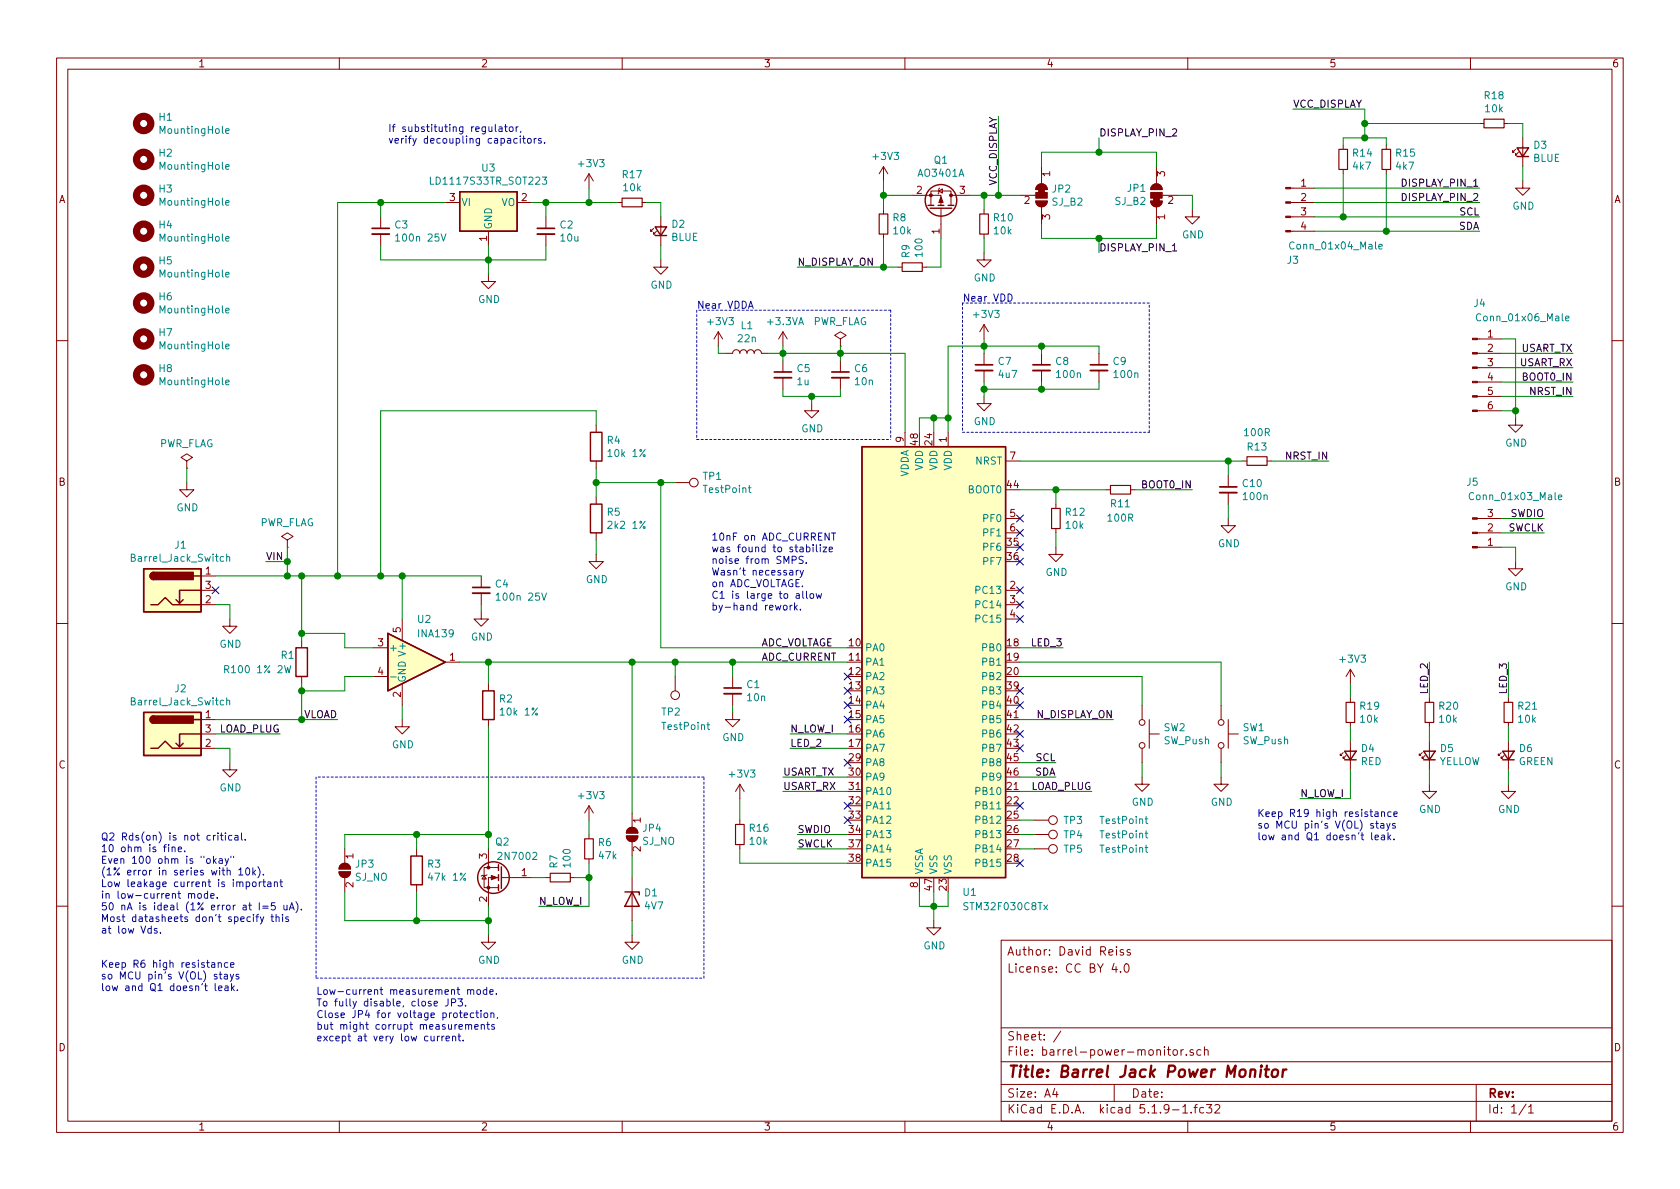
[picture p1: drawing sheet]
<svg xmlns="http://www.w3.org/2000/svg" width="297mm" height="210mm" viewBox="0 0 297 210" stroke-linecap="round" stroke-linejoin="round" font-family="sans-serif">
<g fill="none" stroke="#840000" stroke-width=".18">
<path d="M10 10.3h277v189.9h-277zM12 12.2h273v186.1h-273zM60 10.3v1.9M110 10.3v1.9M160 10.3v1.9M210 10.3v1.9M260 10.3v1.9M67.3 38.3v2.1M78.7 35.8h2.6M91.4 35.8h2.6M96.5 38.3v2.1M104.1 30.7l-.7 1.3"/>
<path d="M104.1 30.7v2.6M104.1 30.7l.8 1.3M109.2 35.8h.8M113.5 35.8h.8M116.8 38.3v5.1M156.2 29.5l-.8 1.2M156.2 29.5v2.5M156.2 37.1v.7M156.2 29.5l.8 1.2M161.3 34.5h5.1v1.8M164.6 36.3v-2.5h3.5v2.5M166 33.8l.6-.4v.8z"/>
<path d="M166.1 33.3l-.1 .1v.8l-.1 .1M166.4 36.8v5.4M168.1 34.5h3.3M174 37.1v.7M180.3 34.5h2.8M183.1 35.6h2.1a1.02 1.02 0 0 1-1.1 1 1.02 1.02 0 0 1-1-1zM183.5 32.7a1.03 1.03 0 0 1 1.1-.1 1.03 1.03 0 0 1 .6 .9h-2.1l.1-.3zM184.1 29.5v3M184.1 36.6v3M203.5 35.6h2a1.02 1.02 0 0 1-1 1 1.02 1.02 0 0 1-1-1zM203.8 32.7a1.03 1.03 0 0 1 1.1-.1 1.03 1.03 0 0 1 .6 .9h-2v-.3zM204.5 29.5v3"/>
<path d="M204.5 36.6v3M205.5 34.5h2.8M210.8 37.1v1.2h1.3l-1.3 1.3-1.3-1.3h1.3M228.2 38.3h4.2M228.2 35.8h4.2M228.2 33.3h4.2M237.5 25.6v.8M237.5 30v.7M245.1 25.6v.8M245.1 30v.7M261.6 21.8h.8M265.9 21.8h.8"/>
<path d="M268 26.4l-.5 .5v-.2v.2h.2M268.5 26.9l-.5 .5v-.2v.2h.2M269.2 32v1.3h1.3l-1.3 1.2-1.2-1.2h1.2M269.2 24.4v5.1M67.3 41.4v2M86.4 48.5v1.3h1.2l-1.2 1.2-1.3-1.2h1.3M86.4 40.9v2.5M96.5 41.4v2M115.6 40.4l-.5 .5v-.3v.3h.2M116.1 40.9l-.5 .5v-.3v.3h.2M116.8 46v1.2h1.3l-1.3 1.3-1.2-1.3h1.2M127 58.7l-.8 1.2"/>
<path d="M127 58.7v2.5M127 58.7l.8 1.2M138.4 58.7l-.7 1.2M138.4 58.7v2.5M138.4 58.7l.8 1.2M148.6 59.9l1-.6-1-.6-1 .6 1 .6v1.3M156.2 41.4v.8M158.7 47.2h.8M163.1 47.2h.7M174 44.7v1.3h1.3l-1.3 1.2-1.3-1.2h1.3M174 57.4l-.8 1.3M174 41.4v.8"/>
<path d="M174 57.4v2.5M174 57.4l.8 1.3M228.2 40.9h4.2M261.2 59.9h4.2M10 60.2h2M105.4 75.2v1.2M128.3 62.5h1.2a.63 .63 0 0 1 .7-.7 .63 .63 0 0 1 .6 .7 .63 .63 0 0 1 .6-.7 .63 .63 0 0 1 .7 .7 .63 .63 0 0 1 .6-.7 .63 .63 0 0 1 .6 .7 .63 .63 0 0 1 .7-.7 .63 .63 0 0 1 .6 .7h1.3M138.4 63.7v2.1M138.4 66.8v2M143.5 71.4v1.2h1.3l-1.3 1.3-1.3-1.3h1.3M148.6 61.2h.1M148.6 63.7v2.1"/>
<path d="M148.6 66.8v2M160 76.4v2.6M167.6 76.4v2.6M174 70.1v1.3h1.3l-1.3 1.2-1.3-1.2h1.3M174 62.5v2M174 65.5v2.1M184.1 62.5v2M184.1 65.5v2.1M194.3 62.5v2M194.3 65.5v2.1M261.2 72.6h4.2M261.2 70.1h4.2"/>
<path d="M261.2 67.6h4.2M261.2 65h4.2M261.2 62.5h4.2M268 73.9v1.3h1.2l-1.2 1.2-1.3-1.2h1.3M285 60.2h2M33 81.5l1-.6-1-.6-1 .6 1 .6v1.3M33 82.8h.1M33 85.3v1.3h1.3l-1.3 1.3-1.3-1.3h1.3M50.8 95.5l1-.6-1-.7-1 .7 1 .6v1.3M50.8 96.8h.1M105.4 98v1.3h1.3l-1.3 1.3-1.3-1.3h1.3M105.4 81.5v1.3"/>
<path d="M105.4 87.9v1.2M105.4 94.2v1.3M119.4 85.3h2.5M177.8 91.7h2.5M177.8 94.2h2.5M177.8 81.5h2.5M186.7 96.8v1.2h1.3l-1.3 1.3-1.3-1.3h1.3M186.7 89.1v.8M186.7 93.5v.7M195.6 86.6h.7M199.9 86.6h.8M217.2 91.7v1.3h1.2l-1.2 1.2-1.3-1.2h1.3"/>
<path d="M217.2 84.1v2M217.2 87.1v2M219.7 81.5h.8M224 81.5h.8M261.2 91.7h4.2M261.2 94.2h4.2M261.2 96.8h4.2M268 99.3v1.3h1.2l-1.2 1.2-1.3-1.2h1.3M10 110.3h2M35.6 104.4h2.5M35.6 106.9h2.5M35.6 101.8h2.5"/>
<path d="M40.6 109.5v1.2h1.3l-1.3 1.3-1.2-1.3h1.2M53.3 113.3v1.2M53.3 119.6v1.3M66 114.5h2.6M66 119.6h2.6M71.1 109.5v3.8M78.7 117.1h2.6M85.1 108.2v1.3h1.3l-1.3 1.2-1.3-1.2h1.3M85.1 101.8v2.1M85.1 104.9v2M119.4 119.6v2.6M129.5 119.6v2.1"/>
<path d="M177.8 104.4h2.5M177.8 106.9h2.5M177.8 109.5h2.5M238.8 118.4l-.8 1.2M238.8 118.4v2.5M238.8 118.4l.7 1.2M285 110.3h2M35.6 129.8h2.5M35.6 127.2h2.5M35.6 132.3h2.5M40.6 134.9v1.2h1.3l-1.3 1.3-1.2-1.3h1.2M71.1 127.2v1.3h1.3l-1.3 1.3-1.3-1.3h1.3"/>
<path d="M71.1 120.9v3.8M86.4 120.9v1.3M86.4 127.2v1.3M129.5 126v1.2h1.3l-1.3 1.3-1.2-1.3h1.2M129.5 122.7v2M130.8 138.7v2.5M130.8 138.7l-.8 1.2M130.8 138.7l.8 1.2M201.9 137.4v1.3h1.3l-1.3 1.2-1.2-1.2h1.2M201.9 124.7v2.5M201.9 132.3v2.6M203.2 129.8h1.8"/>
<path d="M203.2 127.2v5.1M215.9 137.4v1.3h1.3l-1.3 1.2-1.3-1.2h1.3M215.9 124.7v2.5M215.9 132.3v2.6M217.2 129.8h1.7M217.2 127.2v5.1M237.5 133.1l-.5 .5v-.3v.3h.2M238 133.6l-.5 .5v-.2v.2h.2M238.8 123.4v.8M238.8 127.8v.7M238.8 131.1v5M251.5 133.1l-.5 .5v-.3v.3h.2"/>
<path d="M252 133.6l-.5 .5v-.2v.2h.2M252.7 138.7v1.2h1.3l-1.3 1.3-1.2-1.3h1.2M252.7 123.4v.8M252.7 127.8v.7M252.7 131.1v5M265.4 133.1l-.5 .5v-.3v.3h.3M265.9 133.6l-.5 .5v-.2v.2h.3M266.7 138.7v1.2h1.3l-1.3 1.3-1.3-1.3h1.3M266.7 123.4v.8M266.7 127.8v.7M266.7 131.1v5M59.9 154.2h2.1a1.02 1.02 0 0 1-1 1 1.02 1.02 0 0 1-1.1-1z"/>
<path d="M60.2 153a1.02 1.02 0 0 1 1.1-.3 1.02 1.02 0 0 1 .7 1h-2.1zM61 150.1v2.5M61 155.2v2.5M73.7 150.1v1.3M73.7 156.5v1.2M85.6 154.8l.4 .6h-.8zM86.1 154.7l-.1 .1h-.8l-.1 .1M86.4 150.1v3.3M88.1 155.2h-1.7v5.1M88.1 153.4h-2.5v3.6h2.5M88.6 155.2h5.4M96.5 155.2h.8"/>
<path d="M100.8 155.2h.8M104.1 142.5v2.5M104.1 147.6v.7M104.1 151.9v.7M104.1 142.5l-.7 1.3M104.1 142.5l.8 1.3M110.7 147.8h2.1a1.02 1.02 0 0 1-1 1 1.02 1.02 0 0 1-1.1-1zM111 146.7a1.02 1.02 0 0 1 1.1-.4 1.02 1.02 0 0 1 .7 1h-2.1zM111.8 143.8v2.5M111.8 148.8v2.6M111.8 155.2v7.6M130.8 145v.8"/>
<path d="M130.8 149.3v.8M162.6 155.2v2.5M182.9 145h2.5M182.9 147.6h2.5M182.9 150.1h2.5M10 160.2h2M86.4 165.3v1.3h1.2l-1.2 1.3-1.3-1.3h1.3M111.8 165.3v1.3h1.2l-1.2 1.3-1.3-1.3h1.3M165.1 162.8v1.3h1.3l-1.3 1.2-1.3-1.2h1.3M177 166.3h108v32h-108zM197 170.4l-.4 1h1M197.3 170.9v1"/>
<path d="M197.4 167.4v.2M197.4 167.9v1M198.1 171.8v.1M198.6 168a.37 .37 0 0 0-.6 .1l.1 .2 .5 .2 .1 .1-.2 .3-.5-.1M198.9 170.6l.2-.2a.81 .81 0 0 1 .6 .6 .81 .81 0 0 1-.3 .9h-.1a.79 .79 0 0 1-.4-1.3zM199.8 168l-.3-.1-.2 .2v.2l.5 .2v.3h-.5M285 160.2h2M60 198.3v1.9M110 198.3v1.9M160 198.3v1.9M177 194.8h108M177 191.8h108"/>
<path d="M177 187.8h108M177 181.8h108M186.5 192.5l-.4 1h1M186.8 193v1M187.6 182.3l-1.3 2M197 191.8v3M206.4 185.6h.6M206.6 185.1v1.3l.4 .2M207.5 185.7l.2-.1 .4 .1 .1 .6-.1 .2-.4 .1-.2-.1zM208.8 185.6v1M209.1 195.8l.4-.5v1.5M209.1 196.8h.9"/>
<path d="M209.2 185.6l-.4 .3M209.8 186.5v.1M210 198.3v1.9M210.6 196.7v.1M211 185.7a.37 .37 0 0 0-.6 .1l.1 .2 .5 .2v.1l-.2 .3-.4-.1M211.1 195.8h.6M211.7 195.3l-.4 .2v1.3M212.3 185.7l-.4-.1-.3 .3 .1 .6 .2 .1 .4-.1M212.8 195.9l-.4-.1-.3 .3 .1 .6 .2 .1 .4-.1M213 185.7a.37 .37 0 0 1 .6 .1v.8M213 185.1v1.5M213.3 195.3h.9l-.5 .6 .5 .1v.7l-.2 .1-.7-.1"/>
<path d="M214.8 195.5l.2-.2h.4l.3 .5-.9 1h.9M260 198.3v1.9M261 191.8v6.5M269.8 195.2l-1.2 2M270.3 195.8l.4-.5v1.5M270.3 196.8h.8"/>
<circle cx="122.7" cy="85.3" r=".76"/>
<circle cx="119.4" cy="122.9" r=".76"/>
<circle cx="201.9" cy="131.8" r=".51"/>
<circle cx="201.9" cy="127.8" r=".51"/>
<circle cx="215.9" cy="131.8" r=".51"/>
<circle cx="215.9" cy="127.8" r=".51"/>
<circle cx="186.2" cy="147.6" r=".76"/>
<circle cx="186.2" cy="145" r=".76"/>
<circle cx="186.2" cy="150.1" r=".76"/>
</g>
<path d="M221.1 189.3a.5 .5 0 0 1 .9 .1l-.2 1M223 189.1l-.2 1.3M223 188.4v.2l.1-.1-.1-.1v.2M223.6 189.1h.8M224 188.4l-.2 1.8 .1 .1 .3 .1M225 189.3a.54 .54 0 0 1 .6-.2 .54 .54 0 0 1 .4 .4l-.1 .6a.56 .56 0 0 1-.5 .4 .56 .56 0 0 1-.6-.4zM226.9 189.1l-.2 1.3M227.5 189.1a.55 .55 0 0 0-.7 .4" fill="none" stroke="#840000" stroke-width=".41"/>
<path d="M65.8 41.4h3M95 41.4h3M136.9 66.8h3.1M147.1 66.8h3M172.5 65.5h3M182.6 65.5h3.1M192.8 65.5h3M215.6 87.1h3.1M83.6 104.9h3M128 122.7h3.1" fill="none" stroke="#840000" stroke-width=".33"/>
<path d="M65.8 40.4h3M95 40.4h3M136.9 65.8h3.1M147.1 65.8h3M172.5 64.5h3M182.6 64.5h3.1M192.8 64.5h3M215.6 86.1h3.1M83.6 103.9h3M128 121.7h3.1" fill="none" stroke="#840000" stroke-width=".3"/>
<g fill="none" stroke="#840000" stroke-width="1.3">
<circle cx="25.4" cy="28.2" r="1.27"/>
<circle cx="25.4" cy="21.8" r="1.27"/>
<circle cx="25.4" cy="34.5" r="1.27"/>
<circle cx="25.4" cy="47.2" r="1.27"/>
<circle cx="25.4" cy="53.6" r="1.27"/>
<circle cx="25.4" cy="59.9" r="1.27"/>
<circle cx="25.4" cy="40.9" r="1.27"/>
<circle cx="25.4" cy="66.3" r="1.27"/>
</g>
<g fill="none" stroke="#008484" stroke-width=".18">
<path d="M39.9 35.9l.6-.1v-.3h-.4l-.2 .1 .1 .6h.5M39.9 29.5l.6-.1v-.2l-.4-.1-.2 .2 .1 .6h.5M39.9 23.2l.6-.1v-.3h-.4l-.2 .1 .1 .6h.5M76.1 31.3v1.3h.6M95.9 31.3h.7l-.4 .5 .4 .1v.6l-.2 .1-.5-.1M39.9 42.2l.6-.1v-.2l-.4-.1-.2 .2 .1 .6h.5M39.9 48.6l.6-.1v-.3h-.4l-.2 .1 .1 .6h.5M39.9 54.9l.6-.1v-.2l-.4-.1-.2 .2 .1 .6h.5M70 41.7l.3-.3v1.2M70 42.6h.7M78 41.4l.4 1.2 .4-1.2M243.8 43.6l.6-.1-.1-.2-.3-.1-.2 .2 .1 .6h.4"/>
<path d="M276.8 56.3l.6-.1v-.2l-.4-.1-.2 .2 .1 .6h.5M39.9 61.3l.6-.1v-.3h-.4l-.2 .1 .1 .6h.5M39.9 67.6l.6-.1v-.2l-.4-.1-.2 .2 .1 .6h.5M40.1 98.5l.2-.1 .3 .1v.8M40.1 98v1.3M132.3 86.3h.5M132.5 85.8v1.1l.3 .2M275.5 87.9l.6-.1v-.2l-.4-.1-.2 .2 .1 .6h.5M39.7 118.4l.6-.1 .2-.2-.1-.3-.2-.1h-.5v1.3M50.3 117.7l.3 1.3 .3-.9 .2 .9 .3-1.3M69.1 119.7h1M87.7 105.2l.4-.3v1.2"/>
<path d="M87.7 106.1h.7M95.8 104.9l.4 1.2 .4-1.2M40.1 123.9l.2-.1 .3 .1v.8M40.1 123.4v1.3M125 128.2h.5M125.2 127.7v1.1l.3 .2M156.8 143h.7M202.5 144.8h.4M202.5 147.3h.4M202.5 149.9h.4M202.6 144.4v1.1l.3 .1M202.6 146.9v1.1l.3 .2"/>
<path d="M202.6 149.4v1.1l.3 .2"/>
</g>
<g fill="#840000" stroke="#840000" stroke-width=".18">
<path d="M260.3 72.5h.9v.3h-.9z"/>
<path d="M260.3 70h.9v.2h-.9z"/>
<path d="M260.3 67.4h.9v.3h-.9z"/>
<path d="M260.3 64.9h.9v.2h-.9z"/>
<path d="M260.3 62.4h.9v.2h-.9z"/>
<path d="M260.3 59.8h.9v.3h-.9z"/>
<path d="M260.3 91.6h.9v.2h-.9z"/>
<path d="M260.3 94.1h.9v.3h-.9z"/>
<path d="M260.3 96.6h.9v.3h-.9z"/>
<path d="M183.5 32.7a1.03 1.03 0 0 1 1.1-.1 1.03 1.03 0 0 1 .6 .9h-2.1l.1-.3z"/>
<path d="M183.1 35.6h2.1a1.02 1.02 0 0 1-1.1 1 1.02 1.02 0 0 1-1-1z"/>
<path d="M183.6 33.5h1.1v.5h-1.1z"/>
<path d="M183.1 34h2.1v1h-2.1z"/>
<path d="M203.5 35.6h2a1.02 1.02 0 0 1-1 1 1.02 1.02 0 0 1-1-1z"/>
<path d="M203.8 32.7a1.03 1.03 0 0 1 1.1-.1 1.03 1.03 0 0 1 .6 .9h-2v-.3z"/>
<path d="M204 35h1v.6h-1z"/>
<path d="M203.5 34h2v1h-2z"/>
<path d="M227.3 40.8h.9v.2h-.9z"/>
<path d="M227.3 38.2h.9v.3h-.9z"/>
<path d="M227.3 35.7h.9v.2h-.9z"/>
<path d="M227.3 33.1h.9v.3h-.9z"/>
<path d="M111 146.7a1.02 1.02 0 0 1 1.1-.4 1.02 1.02 0 0 1 .7 1h-2.1z"/>
<path d="M110.7 147.8h2.1a1.02 1.02 0 0 1-1 1 1.02 1.02 0 0 1-1.1-1z"/>
<path d="M60.2 153a1.02 1.02 0 0 1 1.1-.3 1.02 1.02 0 0 1 .7 1h-2.1z"/>
<path d="M59.9 154.2h2.1a1.02 1.02 0 0 1-1 1 1.02 1.02 0 0 1-1.1-1z"/>
<path d="M86.9 154.8l1 .4-1 .4z"/>
<path d="M166.4 34.8l.4 1h-.8z"/>
<circle cx="86.4" cy="157" r=".25"/>
<circle cx="86.4" cy="153.4" r=".25"/>
<circle cx="164.6" cy="34.5" r=".25"/>
<circle cx="168.1" cy="34.5" r=".25"/>
</g>
<g fill="none" stroke="#840000" stroke-width=".2">
<path d="M110 35h3.5v1.6h-3.5zM155.4 37.8h1.6v3.6h-1.6zM173.2 37.8h1.6v3.6h-1.6zM236.7 26.4h1.6v3.6h-1.6zM244.3 26.4h1.6v3.6h-1.6zM262.4 21.1h3.5v1.5h-3.5zM159.5 46.5h3.6v1.5h-3.6zM185.9 89.9h1.6v3.6h-1.6zM196.3 85.8h3.6v1.6h-3.6zM220.5 80.8h3.5v1.5h-3.5zM238 124.2h1.5v3.6h-1.5zM252 124.2h1.5v3.6h-1.5z"/>
<path d="M265.9 124.2h1.6v3.6h-1.6zM97.3 154.4h3.5v1.6h-3.5zM103.4 148.3h1.5v3.6h-1.5zM130 145.8h1.6v3.5h-1.6z"/>
</g>
<g fill="#ffffc2" stroke="#ffffc2" stroke-width=".18">
<path d="M152.4 79h25.4v76.2h-25.4z"/>
<path d="M81.3 33.9h10.1v7h-10.1z"/>
<path d="M25.4 126h10.2v7.6h-10.2z"/>
<path d="M68.6 112l10.1 5.1-10.1 5.1z"/>
<path d="M25.4 100.6h10.2v7.6h-10.2z"/>
</g>
<g fill="none" stroke="#840000" stroke-width=".25">
<path d="M81.3 33.9h10.1v7h-10.1zM164.1 36.3h1M164.5 36.8h3.8M165.9 36.3h1M167.6 36.3h1.1M268.2 26.2h2.1l-1.1 1.5zM268.2 27.7h2.1M115.8 40.1h2.1l-1.1 1.6zM115.8 41.7h2.1M104.4 76.4h2v5.1h-2zM152.4 79h25.4v76.2h-25.4zM104.4 89.1h2v5.1h-2z"/>
<path d="M25.4 100.6h10.2v7.6h-10.2zM26.7 106.9h1.2l1.3-1.2 1.3 1.2h5.1M27.2 101.2a.63 .63 0 0 0-.7 .6 .63 .63 0 0 0 .7 .7M32.4 106l-.7 .7M34.3 101.8h1.3M35.6 104.4h-3.9v2.3l-.6-.7M52.3 114.5h2.1v5.1h-2.1zM68.6 112l10.1 5.1-10.1 5.1zM25.4 126h10.2v7.6h-10.2zM26.7 132.3h1.2l1.3-1.2 1.3 1.2h5.1M27.2 126.6a.63 .63 0 0 0-.7 .6 .63 .63 0 0 0 .7 .7M32.4 131.4l-.7 .7"/>
<path d="M34.3 127.2h1.3M35.6 129.8h-3.9v2.3l-.6-.7M85.3 122.2h2.1v5h-2.1zM237.7 132.8h2.1l-1 1.6zM237.7 134.4h2.1M251.7 132.8h2l-1 1.6zM251.7 134.4h2M265.7 132.8h2l-1 1.6zM265.7 134.4h2M72.6 151.4h2.1v5.1h-2.1zM88.1 152.9v1M88.1 154.7v1"/>
<path d="M88.1 156.5v1M88.6 153.3v3.8M110.5 157.7h2.5v.5M111.8 157.7l1.2 2.6h-2.5z"/>
<circle cx="166.4" cy="35.4" r="2.79"/>
<circle cx="87.2" cy="155.2" r="2.79"/>
</g>
<g fill="#840000" stroke="#840000" stroke-width=".25">
<path d="M26.7 126.8l.5-.2v1.3a.64 .64 0 0 1-.6-.4 .64 .64 0 0 1 .1-.7z"/>
<path d="M27.2 126.6h7v1.3h-7z"/>
<path d="M26.7 101.4l.5-.2v1.3a.64 .64 0 0 1-.6-.4 .64 .64 0 0 1 .1-.7z"/>
<path d="M27.2 101.2h7v1.3h-7z"/>
</g>
<path d="M123.2 54.9v22.8M157.5 54.9v22.8M157.5 54.9h-34.3M170.2 53.6v22.8M203.2 53.6h-33M123.2 77.7h34.3M170.2 76.4h33M203.2 76.4v-22.8M55.9 137.4v35.6M124.5 137.4h-68.6M55.9 173h68.6M124.5 173v-35.6" fill="none" stroke="#0000c2" stroke-width=".18" stroke-dasharray=".4 .4"/>
<g fill="none" stroke="#008400" stroke-width=".18">
<path d="M228.6 19.3h12.7v5.1M67.3 35.8v2.5M78.7 35.8h-19v66M94 35.8h15.2M96.5 35.8v2.5M104.1 33.3v2.5M114.3 35.8h2.5v2.5M156.2 32v5.1M156.2 34.5h5.1M171.4 34.5h8.9M174 34.5v2.6M176.5 20.6v13.9"/>
<path d="M184.1 29.5v-2.6h20.4v2.6M184.1 39.6v2.6h20.4v-2.6M194.3 24.4v2.5M208.3 34.5h2.5v2.6M232.4 35.8h29.2M232.4 38.3h29.2M232.4 33.3h29.2M237.5 25.6v-1.2h7.6v1.2M237.5 30.7v7.6M241.3 21.8h20.3M245.1 30.7v10.2M266.7 21.8h2.5v2.6"/>
<path d="M269.2 29.5v2.5M67.3 43.4v2.6h29.2v-2.6M86.4 43.4v5.1M116.8 43.4v2.6M141 47.2h17.7M156.2 42.2v5M166.4 42.2v5h-2.6M174 42.2v2.5M174 59.9v2.6M194.3 42.2v2.5M232.4 40.9h29.2M265.4 59.9h2.6v14"/>
<path d="M105.4 75.2v-2.6h-38.1v29.2M127 61.2v1.3h1.3M135.9 62.5h24.1v13.9M138.4 68.8v1.3h10.2v-1.3M138.4 61.2v2.5M143.5 70.1v1.3M148.6 61.2v2.5M165.1 73.9v2.5M167.6 73.9h-5v2.5M174 67.6v2.5M184.1 61.2v1.3M184.1 67.6v1.2"/>
<path d="M194.3 62.5v-1.3h-26.7v15.2M194.3 67.6v1.2h-20.3M265.4 62.5h12.7M265.4 70.1h12.7M265.4 72.6h2.6M265.4 65h12.7M265.4 67.6h12.7M33 82.8v2.5M47 99.3h3.8M50.8 96.8v5M105.4 85.3h14M105.4 82.8v5.1"/>
<path d="M105.4 95.5v2.5M116.8 85.3v29.2h33.1M180.3 81.5h39.4M180.3 86.6h15.3M186.7 86.6v2.5M186.7 94.2v2.6M200.7 86.6h10.1M217.2 81.5v2.6M217.2 89.1v2.6M224.8 81.5h10.1M265.4 96.8h2.6v2.5M265.4 91.7h7.6"/>
<path d="M265.4 94.2h7.6M38.1 106.9h2.5v2.6M38.1 101.8h47M53.3 101.8v11.5M53.3 112h7.7v2.5h5M66 119.6h-5v2.6h-7.7M71.1 101.8v7.7M81.3 117.1h68.6M85.1 106.9v1.3M86.4 117.1v3.8M111.8 117.1v26.7M119.4 117.1v2.5"/>
<path d="M129.5 117.1v2.5M180.3 117.1h35.6v7.6M180.3 119.6h21.6v5.1M180.3 114.5h7.7M252.7 117.1v6.3M266.7 117.1v6.3M38.1 127.2h21.6M38.1 132.3h2.5v2.6M38.1 129.8h11.4M53.3 120.9v6.3M71.1 124.7v2.5M86.4 128.5v21.6"/>
<path d="M129.5 124.7v1.3M138.4 139.9h11.5M138.4 137.4h11.5M139.7 129.8h10.2M139.7 132.3h10.2M180.3 127.2h16.5M180.3 134.9h6.4M180.3 139.9h12.7M180.3 137.4h6.4M201.9 134.9v2.5M215.9 134.9v2.5M238.8 120.9v2.5"/>
<path d="M238.8 128.5v2.6M238.8 136.1v5.1h-8.9M252.7 128.5v2.6M252.7 136.1v2.6M266.7 128.5v2.6M266.7 136.1v2.6M61 157.7v5.1h25.4M73.7 147.6v2.5M73.7 157.7v5.1M86.4 147.6h-25.4v2.5M94 155.2h2.5M101.6 155.2h2.5"/>
<path d="M104.1 145v2.6M104.1 152.6v7.7h-8.9M111.8 151.4v3.8M130.8 141.2v3.8M130.8 150.1v2.5h19.1M141 147.6h8.9M141 150.1h8.9M162.6 157.7v2.6h5v-2.6M165.1 157.7v5.1M180.3 147.6h2.6M180.3 150.1h2.6M180.3 145h2.6"/>
<path d="M86.4 160.3v5M111.8 162.8v2.5"/>
</g>
<path d="M207.3 44.4h.8" fill="none" stroke="#000" stroke-width=".18"/>
<g fill="none" stroke="#0000c2" stroke-width=".18">
<path d="M87.6 22v1.1l.2 .2M88.2 22.5h.5l.1 .8M88.8 22.7l-.4 .1-.2 .2v.2h.6M89.2 22.4h.5M89.4 22v1.1l.3 .2M90.2 22.5l.3-.1 .2 .3-.1 .5-.3 .1-.3-.3zM91.3 22.4v.9M91.4 24.5h-.3l-.3 .2 .2 .6h.4M91.6 22.4l-.3 .3M92 24v.2M92 24.5v.8M92.1 23.2l-.1 .2"/>
<path d="M92.4 24.5h.5M92.6 24v1.1l.3 .2M93.4 24.5h.3l.2 .2-.1 .6h-.3l-.2-.1zM94.5 24.5v.8M94.8 24.5l-.3 .2M95.7 24.5h-.3l-.2 .2v.1l.5 .2v.3h-.5M96.3 25.2v.1M132.3 54.5l.4-1.2 .5 1.2M132.4 54.2h.6M178.2 52a.64 .64 0 0 1 .7 .6 .64 .64 0 0 1-.7 .7zM140.1 99l.6-.1v-.4l-.6-.1v1.2M142 98.4h-.5l-.2 .1v.4l.6 .2 .1 .3-.2 .2h-.5"/>
<path d="M142.5 99.5v.1M142.6 96.8l.4-.1 .2 .3-.1 .5h-.5M143.8 96.7v.9M144.3 96.3v1.1l.3 .2M145 96.7v.9M145.5 96.7h.7l-.7 .9h.7M146.6 97.1l.6-.1-.1-.2-.3-.1-.2 .2 .1 .6h.4M147 94.3h.8M147.4 94.3v1.2M138.6 107.1l.3-.1 .3 .3-.2 .5-.3 .1-.1-.2zM139.7 107v.9M140.1 107l-.4 .3"/>
<path d="M140.5 106.6v1.3M140.6 107.4l.4 .5M140.8 105h.5v.8M140.8 100.9v.8M141 107l-.5 .5M141.1 100.9l-.3 .2M141.3 105.3h-.4l-.2 .2 .1 .3h.5M141.5 100.9l.3 .8M141.5 107.7v.2M141.9 104.5v1.1l.2 .2M142.1 100.9l-.5 1.1-.1 .1M142.6 104.5v1.1l.2 .2"/>
<path d="M143.3 105h.3l.2 .1v.7h-.3l-.3-.2zM144.3 105l.3 .8 .2-.6 .2 .6 .3-.8M29.8 149.8v.8M30.4 149.9l.2-.1h.3l.1 .8M30.4 149.8v.8M31.5 150.2l.6-.1v-.3h-.4l-.2 .2 .1 .6h.5M32.7 150.5v.1M33.9 158.2l.2-.2 .3 .1v.7M35.1 158.1l.3-.1 .2 .1-.1 .7h-.3l-.2-.2zM36.7 151.9l.3-.1 .1 .2v.6l-.3 .1-.3-.3zM36.7 158.1l-.4-.1-.2 .2 .1 .6h.5M36.7 157.6v1.2"/>
<path d="M37.3 158.4l.6-.1-.1-.2-.4-.1-.1 .2v.6h.5M37.7 151.4v1.3M37.9 152.2l.3 .5M38.2 151.8l-.5 .5M38.4 158.7v.1M38.5 147.3v.1M38.5 147.7v.9M38.8 151.9h.4l.1 .8M38.9 147.7h.5M39.1 147.3v1.1l.3 .2M39.3 152.1l-.4 .1-.2 .2 .1 .2h.5M39.8 151.8l.3 .9"/>
<path d="M39.9 147.3v.1M39.9 147.7v.9M40.4 151.8l-.4 1.2-.2 .1M40.8 151.4v.3M41 147.8l-.4-.1-.2 .2 .1 .6h.5M41.3 151.4v.3M41.6 147.8h.4l.1 .8M42.1 148l-.4 .1-.2 .2 .1 .2h.5M42.2 153.8l.4-.3v1.2M42.2 154.7h.8M42.7 147.3v1.1l.2 .2M43.4 148.4v.2"/>
<path d="M43.5 153.6l.2-.1a.69 .69 0 0 1 .5 .6 .69 .69 0 0 1-.5 .6l-.2-.1-.1-.4zM43.5 156h.4l.2 .2-.1 .5h-.5M44.7 153.5v1.2M44.8 156h.3l.1 .1v.6l-.3 .1-.3-.2zM44.8 154.2l.4 .5M45.2 153.9l-.5 .5M45.6 153.3a1.4 1.4 0 0 1 0 1.9M45.8 156v.8M45.8 159.6v1.3M46.2 156l-.4 .2M46.5 156h.4M46.6 154.6v.1"/>
<path d="M46.6 155.5v1.1l.3 .2M47.3 156h.5l.1 .8M47.9 156.3h-.4l-.2 .2v.2h.6M48.5 156.1l.2-.1h.3v.8M48.5 156v.8M48.6 159.6h-.6v.6l.4-.1 .3 .3v.3l-.3 .2-.4-.1M49.5 156h.5M49.7 155.5v1.1l.3 .2M52.3 159.5a1.47 1.47 0 0 1 0 1.9M242.5 147.2v1.1l.2 .2M243.1 143.6h.5l.1 .8M243.1 148.1l.6-.1v-.3h-.4l-.2 .1 .1 .7h.5"/>
<path d="M243.2 145.6h.5M243.4 145.2v1.1l.3 .2M243.7 143.9h-.5l-.1 .2 .1 .3 .5-.1M244.1 145.7h.5l.1 .8M244.3 143.7l.1-.1h.4v.8M244.3 147.7h.5v.8M244.3 143.6v.8M244.7 145.9l-.4 .1-.2 .1v.3h.6M244.8 148h-.4l-.2 .2 .1 .3h.5M245.2 145.6l.3 .9M245.4 147.2v1.3M245.5 148l.4 .5"/>
<path d="M245.8 145.6l-.4 1.2-.2 .1M245.9 147.7l-.5 .5M245.9 143.6h-.3l-.2 .2 .1 .5h.4M246.5 144l.5-.1v-.3h-.4l-.1 .1v.6h.5M246.5 148.4v.1M246.7 145.7l-.3-.1-.2 .2 .1 .2 .4 .1v.3h-.5M27.8 164.2h-.3l-.2 .2v.1l.5 .2v.3h-.5M28.4 164.9v.1M37.4 170.3h.5l.1 .8M38 170.5l-.4 .1-.2 .2v.2h.6M38 173.9v1.1l.2 .2M38.6 170.4l.2-.2 .3 .1v.8"/>
<path d="M38.6 170.2v.9M38.7 174.7l.5-.1v-.2l-.4-.1-.1 .2v.6h.5M38.8 172.3h.4M38.9 171.9v1l.3 .2M39.7 172.3h.5v.8M39.8 174.4h.5v.8M40.2 172.6h-.4l-.2 .2 .1 .3h.5M40.3 170.3l-.4-.1-.2 .3 .1 .5h.5M40.3 174.6l-.4 .1-.2 .2 .1 .2h.5M40.7 172.3l.3 .8M40.8 170.6l.6-.1-.1-.2-.4-.1-.1 .2v.6h.5M40.9 173.9v1.3"/>
<path d="M41.1 174.7l.3 .5M41.3 172.3l-.4 1.1-.2 .2M41.4 174.3l-.5 .5M42 175.1v.1M42.2 172.3h-.3l-.2 .2 .1 .1 .4 .2v.3h-.5M45.2 162.1h.5M45.7 161.7l-.3 .2v1.1M46 162.1l.3 .9M46.5 160.2h.9M46.5 160.6h.9M46.6 162.1l-.4 1.2-.2 .1M47.9 162.1h.5"/>
<path d="M48.1 161.7v1.1l.3 .2M48.8 162.2l.2-.1 .3 .1 .1 .8M48.8 161.7v1.3M50 161.7v.1M50 162.1v.9M50.2 160.1l.1 .8h.3l.1-.1M50.7 160.1v.8M51 162.2l-.3-.1-.2 .2 .1 .2 .4 .1v.3h-.5M51.2 160.9l.4-1.3 .4 1.3M51.3 160.5h.6M53.3 160.8v.1M76.8 177.5l.5-.1v-.3h-.4l-.1 .1v.6h.5"/>
<path d="M79.2 176.6v.9a.39 .39 0 0 1-.5 .4M79.8 177.3l.6-.1 .2-.1-.1-.3-.2-.2h-.5v1.3M81 176.6h.8l-.4 .5 .3 .1v.6l-.2 .1-.5-.1M82.1 179.5l.6-.1-.1-.2-.4-.1-.1 .2v.6h.5M82.3 177.8v.1M82.7 175.1l.2-.1 .3 .1v.7M82.7 175v.8M83.2 175.2l.2-.2 .3 .1 .1 .7M83.8 179.2l-.4-.1-.2 .2 .1 .6h.5M84.1 179.1h.5M84.3 178.7v1.1l.3 .2M84.4 175.1l.3-.1 .2 .1v.7h-.3l-.3-.2z"/>
<path d="M85 178.7v.1M85 179.1v.9M85.7 179.2l.3-.1 .2 .1-.1 .7-.3 .1-.2-.3zM86.1 175.1l-.4-.1-.3 .2 .2 .6h.5M86.1 174.6v1.2M86.6 175.4l.6-.1-.1-.2-.3-.1-.2 .2 .1 .6h.4M86.8 179.2l.2-.1 .3 .1v.8M86.8 179.1v.9M87.8 175.7v.1M88 179.9l-.1 .2M77.3 183.2v.9M77.7 183.2l-.4 .3"/>
<path d="M78.1 183.2v.9M78.5 183.2l-.4 .3M78.9 183.6l.6-.1-.1-.2-.4-.1-.1 .2v.6h.5M80 183.4l.2-.2 .3 .1 .1 .8M80 183.2v.9M81 183.2h.5M81.2 182.8v1.1l.3 .2M81.9 183.9v.2M82.3 181.3l.2-.1h.3l.1 .8M82.3 181.2v.8M82.9 181.4l.1-.2h.3l.1 .8M83.9 181.6l.7-.1-.1-.3h-.4l-.2 .2 .1 .6h.5"/>
<path d="M85.1 181.3l.2-.1h.3v.8M85.1 181.2v.8M86.1 181.2h.4M86.2 180.7v1.1l.3 .2M87.4 181.2h-.3l-.2 .2 .1 .1 .4 .2v.3h-.5"/>
</g>
<g fill="#008400" stroke="#008400" stroke-width=".25">
<circle cx="50.8" cy="99.3" r=".51"/>
<circle cx="129.5" cy="117.1" r=".51"/>
<circle cx="156.2" cy="34.5" r=".51"/>
<circle cx="194.3" cy="42.2" r=".51"/>
<circle cx="111.8" cy="117.1" r=".51"/>
<circle cx="143.5" cy="70.1" r=".51"/>
<circle cx="148.6" cy="62.5" r=".51"/>
<circle cx="167.6" cy="73.9" r=".51"/>
<circle cx="174" cy="61.2" r=".51"/>
<circle cx="176.5" cy="34.5" r=".51"/>
<circle cx="184.2" cy="68.8" r=".51"/>
<circle cx="194.3" cy="26.9" r=".51"/>
<circle cx="104.1" cy="155.2" r=".51"/>
<circle cx="174" cy="68.8" r=".51"/>
<circle cx="241.3" cy="24.4" r=".51"/>
<circle cx="86.4" cy="117.1" r=".51"/>
<circle cx="138.4" cy="62.5" r=".51"/>
<circle cx="217.2" cy="81.5" r=".51"/>
<circle cx="59.7" cy="101.8" r=".51"/>
<circle cx="268" cy="72.6" r=".51"/>
<circle cx="186.7" cy="86.6" r=".51"/>
<circle cx="50.8" cy="101.8" r=".51"/>
<circle cx="174" cy="34.5" r=".51"/>
<circle cx="71.1" cy="101.8" r=".51"/>
<circle cx="53.3" cy="112" r=".51"/>
<circle cx="245.1" cy="40.9" r=".51"/>
<circle cx="119.4" cy="117.1" r=".51"/>
<circle cx="156.2" cy="47.2" r=".51"/>
<circle cx="53.3" cy="101.8" r=".51"/>
<circle cx="53.3" cy="127.2" r=".51"/>
<circle cx="237.5" cy="38.3" r=".51"/>
<circle cx="86.4" cy="162.8" r=".51"/>
<circle cx="67.3" cy="101.8" r=".51"/>
<circle cx="73.7" cy="162.8" r=".51"/>
<circle cx="165.1" cy="160.3" r=".51"/>
<circle cx="105.4" cy="85.3" r=".51"/>
<circle cx="116.8" cy="85.3" r=".51"/>
<circle cx="241.3" cy="21.8" r=".51"/>
<circle cx="53.3" cy="122.2" r=".51"/>
<circle cx="86.4" cy="147.6" r=".51"/>
<circle cx="165.1" cy="73.9" r=".51"/>
<circle cx="104.1" cy="35.8" r=".51"/>
<circle cx="86.4" cy="46" r=".51"/>
<circle cx="184.2" cy="61.2" r=".51"/>
<circle cx="96.5" cy="35.8" r=".51"/>
<circle cx="67.3" cy="35.8" r=".51"/>
<circle cx="73.7" cy="147.6" r=".51"/>
</g>
<g fill="none" stroke="#000084" stroke-width=".18">
<path d="M179.7 98.7l1.2 1.2M179.7 96.2l1.2 1.2M179.7 93.6l1.2 1.2M179.7 91.1l1.2 1.2M180.9 98.7l-1.2 1.2M180.9 96.2l-1.2 1.2M180.9 93.6l-1.2 1.2M180.9 91.1l-1.2 1.2M37.5 103.8l1.2 1.2M38.7 103.8l-1.2 1.2M149.3 119l1.2 1.2M150.5 119l-1.2 1.2"/>
<path d="M179.7 108.9l1.2 1.2M179.7 106.3l1.2 1.2M179.7 103.8l1.2 1.2M180.9 108.9l-1.2 1.2M180.9 106.3l-1.2 1.2M180.9 103.8l-1.2 1.2M149.3 134.3l1.2 1.2M149.3 124.1l1.2 1.2M149.3 126.6l1.2 1.3M149.3 121.6l1.2 1.2M150.5 134.3l-1.2 1.2M150.5 126.6l-1.2 1.3"/>
<path d="M150.5 121.6l-1.2 1.2M150.5 124.1l-1.2 1.2M179.7 121.6l1.2 1.2M179.7 124.1l1.2 1.2M179.7 129.2l1.2 1.2M179.7 131.7l1.2 1.2M180.9 121.6l-1.2 1.2M180.9 124.1l-1.2 1.2M180.9 129.2l-1.2 1.2M180.9 131.7l-1.2 1.2M149.3 141.9l1.2 1.2M149.3 144.4l1.2 1.2"/>
<path d="M150.5 141.9l-1.2 1.2M150.5 144.4l-1.2 1.2M179.7 141.9l1.2 1.2M179.7 152l1.2 1.3M180.9 141.9l-1.2 1.2M180.9 152l-1.2 1.3"/>
</g>
<text font-size="2.8" fill="#840000" x="178" y="190.5">Title: Barrel Jack Power Monitor</text>
<g font-size="2.1" fill="#840000">
<text x="178" y="172">License: CC BY 4.0</text>
<text x="178" y="169">Author: David Reiss</text>
<text x="178" y="184">Sheet: /</text>
<text x="178" y="186.7">File: barrel-power-monitor.sch</text>
<text x="178" y="196.9">KiCad E.D.A. kicad 5.1.9-1.fc32</text>
<text x="178" y="194.1">Size: A4</text>
<text x="200" y="194.1">Date:</text>
<text x="263" y="194.1">Rev:</text>
<text x="263" y="196.9">Id: 1/1</text>
</g>
<g font-size="1.8" fill="#840000">
<text x="35" y="11.9">1</text>
<text x="85" y="11.9">2</text>
<text x="135" y="11.9">3</text>
<text x="185" y="11.9">4</text>
<text x="235" y="11.9">5</text>
<text x="285" y="11.9">6</text>
<text x="10.4" y="35.9">A</text>
<text x="79.5" y="35.6">3</text>
<text x="92.2" y="35.6">2</text>
<text x="162.1" y="34.3">2</text>
<text x="169.7" y="34.3">3</text>
<text x="185.7" y="31.2" transform="rotate(-90 185.7 31.2)">1</text>
<text x="206" y="31.2" transform="rotate(-90 206 31.2)">3</text>
<text x="230" y="33">1</text>
<text x="230" y="35.6">2</text>
<text x="285.4" y="35.9">A</text>
<text x="166.1" y="41.4" transform="rotate(-90 166.1 41.4)">1</text>
<text x="181.1" y="36.1">2</text>
<text x="185.7" y="38.8" transform="rotate(-90 185.7 38.8)">3</text>
<text x="206" y="38.8" transform="rotate(-90 206 38.8)">1</text>
<text x="206.5" y="36.1">2</text>
<text x="230" y="38.1">3</text>
<text x="230" y="40.6">4</text>
<text x="86.1" y="42.6" transform="rotate(-90 86.1 42.6)">1</text>
<text x="263" y="59.7">1</text>
<text x="263" y="62.2">2</text>
<text x="263" y="64.8">3</text>
<text x="263" y="67.3">4</text>
<text x="263" y="69.8">5</text>
<text x="263" y="72.4">6</text>
<text x="159.8" y="78.2" transform="rotate(-90 159.8 78.2)">9</text>
<text x="162.3" y="78.7" transform="rotate(-90 162.3 78.7)">48</text>
<text x="164.8" y="78.7" transform="rotate(-90 164.8 78.7)">24</text>
<text x="167.4" y="78.2" transform="rotate(-90 167.4 78.2)">1</text>
<text x="178.6" y="81.3">7</text>
<text x="10.4" y="85.9">B</text>
<text x="178.1" y="86.4">44</text>
<text x="285.4" y="85.9">B</text>
<text x="178.6" y="91.4">5</text>
<text x="178.6" y="94">6</text>
<text x="263" y="94">2</text>
<text x="263" y="91.4">3</text>
<text x="36.3" y="101.6">1</text>
<text x="178.1" y="96.5">35</text>
<text x="178.1" y="99.1">36</text>
<text x="263" y="96.5">1</text>
<text x="36.3" y="106.7">2</text>
<text x="36.3" y="104.1">3</text>
<text x="178.6" y="104.1">2</text>
<text x="178.6" y="106.7">3</text>
<text x="70.9" y="111.9" transform="rotate(-90 70.9 111.9)">5</text>
<text x="178.6" y="109.2">4</text>
<text x="66.8" y="114.3">3</text>
<text x="66.8" y="119.4">4</text>
<text x="79.5" y="116.8">1</text>
<text x="150.2" y="114.3">10</text>
<text x="150.2" y="116.8">11</text>
<text x="150.2" y="119.4">12</text>
<text x="178.1" y="114.3">18</text>
<text x="178.1" y="116.8">19</text>
<text x="178.1" y="119.4">20</text>
<text x="70.9" y="123.3" transform="rotate(-90 70.9 123.3)">2</text>
<text x="150.2" y="121.9">13</text>
<text x="150.2" y="124.5">14</text>
<text x="178.1" y="121.9">39</text>
<text x="178.1" y="124.5">40</text>
<text x="36.3" y="127">1</text>
<text x="36.3" y="129.5">3</text>
<text x="150.2" y="127">15</text>
<text x="150.2" y="129.5">16</text>
<text x="178.1" y="127">41</text>
<text x="178.1" y="129.5">42</text>
<text x="10.4" y="135.9">C</text>
<text x="36.3" y="132.1">2</text>
<text x="150.2" y="132.1">17</text>
<text x="150.2" y="134.6">29</text>
<text x="150.2" y="137.2">30</text>
<text x="178.1" y="132.1">43</text>
<text x="178.1" y="134.6">45</text>
<text x="178.1" y="137.2">46</text>
<text x="285.4" y="135.9">C</text>
<text x="150.2" y="139.7">31</text>
<text x="150.2" y="142.2">32</text>
<text x="178.1" y="139.7">21</text>
<text x="178.1" y="142.2">22</text>
<text x="113.3" y="145.5" transform="rotate(-90 113.3 145.5)">1</text>
<text x="150.2" y="144.8">33</text>
<text x="150.2" y="147.3">34</text>
<text x="150.2" y="149.9">37</text>
<text x="178.1" y="144.8">25</text>
<text x="178.1" y="147.3">26</text>
<text x="178.1" y="149.9">27</text>
<text x="62.5" y="151.9" transform="rotate(-90 62.5 151.9)">1</text>
<text x="86.1" y="151.9" transform="rotate(-90 86.1 151.9)">3</text>
<text x="92.2" y="154.9">1</text>
<text x="113.3" y="150.6" transform="rotate(-90 113.3 150.6)">2</text>
<text x="150.2" y="152.4">38</text>
<text x="178.1" y="152.4">28</text>
<text x="62.5" y="156.9" transform="rotate(-90 62.5 156.9)">2</text>
<text x="86.1" y="159.5" transform="rotate(-90 86.1 159.5)">2</text>
<text x="162.3" y="156.9" transform="rotate(-90 162.3 156.9)">8</text>
<text x="164.8" y="157.4" transform="rotate(-90 164.8 157.4)">47</text>
<text x="167.4" y="157.4" transform="rotate(-90 167.4 157.4)">23</text>
<text x="10.4" y="185.9">D</text>
<text x="285.4" y="185.9">D</text>
<text x="35" y="199.9">1</text>
<text x="85" y="199.9">2</text>
<text x="135" y="199.9">3</text>
<text x="185" y="199.9">4</text>
<text x="235" y="199.9">5</text>
<text x="285" y="199.9">6</text>
</g>
<g font-size="1.8" fill="#008484">
<text x="262.5" y="17.5">R18</text>
<text x="28.2" y="21.4">H1</text>
<text x="28.5" y="23.7">MountingHole</text>
<text x="262.7" y="19.9">10k</text>
<text x="28.2" y="27.7">H2</text>
<text x="102.4" y="29.6">+3V3</text>
<text x="154.5" y="28.3">+3V3</text>
<text x="165.2" y="29">Q1</text>
<text x="239.3" y="27.7">R14</text>
<text x="246.9" y="27.7">R15</text>
<text x="271.1" y="28.6">BLUE</text>
<text x="271.2" y="26.3">D3</text>
<text x="28.2" y="34.1">H3</text>
<text x="28.5" y="30">MountingHole</text>
<text x="76.7" y="32.7">LD1117S33TR_SOT223</text>
<text x="85.2" y="30.3">U3</text>
<text x="110.1" y="31.5">R17</text>
<text x="110.3" y="33.8">10k</text>
<text x="162.4" y="31.3">AO3401A</text>
<text x="186.1" y="34.1">JP2</text>
<text x="199.4" y="33.9">JP1</text>
<text x="239.3" y="30">4k7</text>
<text x="246.9" y="30">4k7</text>
<text x="28.2" y="40.4">H4</text>
<text x="28.5" y="36.4">MountingHole</text>
<text x="69.8" y="40.4">C3</text>
<text x="81.5" y="36.4">VI</text>
<text x="87" y="40.6" transform="rotate(-90 87 40.6)">GND</text>
<text x="88.6" y="36.4">VO</text>
<text x="99.1" y="40.4">C2</text>
<text x="118.8" y="40.3">D2</text>
<text x="157.9" y="39.1">R8</text>
<text x="158" y="41.4">10k</text>
<text x="175.8" y="39.1">R10</text>
<text x="175.8" y="41.4">10k</text>
<text x="186.1" y="36.4">SJ_B2</text>
<text x="197.2" y="36.2">SJ_B2</text>
<text x="267.4" y="37.1">GND</text>
<text x="28.2" y="46.8">H5</text>
<text x="28.5" y="42.7">MountingHole</text>
<text x="70.5" y="42.7">100n 25V</text>
<text x="99.2" y="42.7">10u</text>
<text x="118.7" y="42.6">BLUE</text>
<text x="160.8" y="45.5" transform="rotate(-90 160.8 45.5)">R9</text>
<text x="163.1" y="45.3" transform="rotate(-90 163.1 45.3)">100</text>
<text x="209" y="42.2">GND</text>
<text x="227.6" y="46.7">J3</text>
<text x="228.5" y="44.1">Conn_01x04_Male</text>
<text x="28.2" y="53.1">H6</text>
<text x="28.5" y="49.1">MountingHole</text>
<text x="84.5" y="53.6">GND</text>
<text x="115" y="51">GND</text>
<text x="172.2" y="49.8">GND</text>
<text x="28.2" y="59.5">H7</text>
<text x="28.5" y="55.4">MountingHole</text>
<text x="125.3" y="57.5">+3V3</text>
<text x="131.1" y="58.2">L1</text>
<text x="135.8" y="57.5">+3.3VA</text>
<text x="143.6" y="57.5">PWR_FLAG</text>
<text x="172.3" y="56.2">+3V3</text>
<text x="260.7" y="54.3">J4</text>
<text x="261.6" y="56.8">Conn_01x06_Male</text>
<text x="28.2" y="65.8">H8</text>
<text x="28.5" y="61.8">MountingHole</text>
<text x="130.6" y="60.5">22n</text>
<text x="141" y="65.8">C5</text>
<text x="151.1" y="65.8">C6</text>
<text x="176.5" y="64.5">C7</text>
<text x="186.7" y="64.5">C8</text>
<text x="196.8" y="64.5">C9</text>
<text x="28.5" y="68.1">MountingHole</text>
<text x="141" y="68.1">1u</text>
<text x="151.3" y="68.1">10n</text>
<text x="176.7" y="66.8">4u7</text>
<text x="186.9" y="66.8">100n</text>
<text x="197.1" y="66.8">100n</text>
<text x="141.7" y="76.4">GND</text>
<text x="172.2" y="75.2">GND</text>
<text x="220.1" y="77.1">100R</text>
<text x="28.1" y="79.1">PWR_FLAG</text>
<text x="107.4" y="78.5">R4</text>
<text x="107.8" y="80.8">10k 1%</text>
<text x="163.2" y="83.2" transform="rotate(-90 163.2 83.2)">VDD</text>
<text x="165.7" y="83.2" transform="rotate(-90 165.7 83.2)">VDD</text>
<text x="168.3" y="83.2" transform="rotate(-90 168.3 83.2)">VDD</text>
<text x="172.5" y="82.2">NRST</text>
<text x="220.6" y="79.7">R13</text>
<text x="266.1" y="79">GND</text>
<text x="124.3" y="84.9">TP1</text>
<text x="124.6" y="87.2">TestPoint</text>
<text x="160.7" y="84.5" transform="rotate(-90 160.7 84.5)">VDDA</text>
<text x="171.2" y="87.2">BOOT0</text>
<text x="196.5" y="89.7">R11</text>
<text x="219.8" y="86.1">C10</text>
<text x="220" y="88.4">100n</text>
<text x="259.4" y="85.9">J5</text>
<text x="260.3" y="88.4">Conn_01x03_Male</text>
<text x="31.2" y="90.4">GND</text>
<text x="45.8" y="93.1">PWR_FLAG</text>
<text x="107.4" y="91.2">R5</text>
<text x="107.8" y="93.5">2k2 1%</text>
<text x="174" y="92.3">PF0</text>
<text x="174" y="94.9">PF1</text>
<text x="188.5" y="91.2">R12</text>
<text x="188.5" y="93.5">10k</text>
<text x="196" y="92.2">100R</text>
<text x="23.6" y="99.3">Barrel_Jack_Switch</text>
<text x="31" y="97">J1</text>
<text x="174" y="97.4">PF6</text>
<text x="174" y="99.9">PF7</text>
<text x="184.9" y="101.8">GND</text>
<text x="215.3" y="96.8">GND</text>
<text x="87.6" y="103.9">C4</text>
<text x="88.3" y="106.2">100n 25V</text>
<text x="103.6" y="103.1">GND</text>
<text x="172.9" y="105">PC13</text>
<text x="172.9" y="107.6">PC14</text>
<text x="266.1" y="104.4">GND</text>
<text x="73.9" y="110.2">U2</text>
<text x="74.1" y="112.7">INA139</text>
<text x="83.3" y="113.3">GND</text>
<text x="172.9" y="110.1">PC15</text>
<text x="38.8" y="114.5">GND</text>
<text x="40.3" y="119">R100 1% 2W</text>
<text x="49.7" y="116.5">R1</text>
<text x="68.7" y="115.2">+</text>
<text x="152.9" y="115.2">PA0</text>
<text x="152.9" y="117.7">PA1</text>
<text x="173.9" y="115.2">PB0</text>
<text x="173.9" y="117.7">PB1</text>
<text x="237.1" y="117.2">+3V3</text>
<text x="23.6" y="124.7">Barrel_Jack_Switch</text>
<text x="31" y="122.4">J2</text>
<text x="71.8" y="120.8" transform="rotate(-90 71.8 120.8)">GND V+</text>
<text x="88.3" y="124.2">R2</text>
<text x="132.1" y="121.7">C1</text>
<text x="132.2" y="124">10n</text>
<text x="152.9" y="120.3">PA2</text>
<text x="152.9" y="122.8">PA3</text>
<text x="152.9" y="125.3">PA4</text>
<text x="173.9" y="120.3">PB2</text>
<text x="173.9" y="122.8">PB3</text>
<text x="173.9" y="125.3">PB4</text>
<text x="240.5" y="125.5">R19</text>
<text x="254.5" y="125.5">R20</text>
<text x="268.5" y="125.5">R21</text>
<text x="88.7" y="126.5">10k 1%</text>
<text x="117" y="126.5">TP2</text>
<text x="117.2" y="129.1">TestPoint</text>
<text x="127.7" y="131.1">GND</text>
<text x="152.9" y="127.9">PA5</text>
<text x="152.9" y="130.4">PA6</text>
<text x="173.9" y="127.9">PB5</text>
<text x="173.9" y="130.4">PB6</text>
<text x="205.8" y="129.3">SW2</text>
<text x="205.8" y="131.6">SW_Push</text>
<text x="219.8" y="129.3">SW1</text>
<text x="219.8" y="131.6">SW_Push</text>
<text x="240.6" y="127.8">10k</text>
<text x="254.6" y="127.8">10k</text>
<text x="268.5" y="127.8">10k</text>
<text x="69.3" y="132.3">GND</text>
<text x="129.1" y="137.5">+3V3</text>
<text x="152.9" y="133">PA7</text>
<text x="152.9" y="135.5">PA8</text>
<text x="173.9" y="133">PB7</text>
<text x="173.9" y="135.5">PB8</text>
<text x="240.6" y="135.3">RED</text>
<text x="240.7" y="133">D4</text>
<text x="254.3" y="135.3">YELLOW</text>
<text x="254.7" y="133">D5</text>
<text x="268.5" y="135.3">GREEN</text>
<text x="268.7" y="133">D6</text>
<text x="38.8" y="139.9">GND</text>
<text x="102.4" y="141.3">+3V3</text>
<text x="152.9" y="138">PA9</text>
<text x="152.9" y="140.6">PA10</text>
<text x="152.9" y="143.1">PA11</text>
<text x="172.9" y="140.6">PB10</text>
<text x="172.9" y="143.1">PB11</text>
<text x="173.9" y="138">PB9</text>
<text x="200.1" y="142.5">GND</text>
<text x="214.1" y="142.5">GND</text>
<text x="250.9" y="143.8">GND</text>
<text x="264.9" y="143.8">GND</text>
<text x="87.7" y="149.5">Q2</text>
<text x="105.8" y="149.6">R6</text>
<text x="113.6" y="149.4">SJ_NO</text>
<text x="113.7" y="147.1">JP4</text>
<text x="132.6" y="147.1">R16</text>
<text x="132.6" y="149.4">10k</text>
<text x="152.9" y="145.7">PA12</text>
<text x="152.9" y="148.2">PA13</text>
<text x="172.9" y="145.7">PB12</text>
<text x="172.9" y="148.2">PB13</text>
<text x="188.1" y="145.7">TP3</text>
<text x="188.1" y="148.3">TP4</text>
<text x="194.7" y="145.7">TestPoint</text>
<text x="194.7" y="148.3">TestPoint</text>
<text x="62.8" y="155.7">SJ_NO</text>
<text x="62.9" y="153.4">JP3</text>
<text x="75.6" y="153.4">R3</text>
<text x="76" y="155.7">47k 1%</text>
<text x="88.4" y="152.1">2N7002</text>
<text x="98.6" y="153.5" transform="rotate(-90 98.6 153.5)">R7</text>
<text x="100.9" y="153.3" transform="rotate(-90 100.9 153.3)">100</text>
<text x="106" y="151.9">47k</text>
<text x="152.9" y="150.7">PA14</text>
<text x="152.9" y="153.3">PA15</text>
<text x="163.2" y="154.7" transform="rotate(-90 163.2 154.7)">VSSA</text>
<text x="165.7" y="154.7" transform="rotate(-90 165.7 154.7)">VSS</text>
<text x="168.3" y="154.7" transform="rotate(-90 168.3 154.7)">VSS</text>
<text x="172.9" y="150.7">PB14</text>
<text x="172.9" y="153.3">PB15</text>
<text x="188.1" y="150.8">TP5</text>
<text x="194.7" y="150.8">TestPoint</text>
<text x="114" y="158.5">D1</text>
<text x="114" y="160.8">4V7</text>
<text x="170.3" y="158.4">U1</text>
<text x="170.8" y="161">STM32F030C8Tx</text>
<text x="163.3" y="167.9">GND</text>
<text x="84.5" y="170.4">GND</text>
<text x="109.9" y="170.4">GND</text>
</g>
<g font-size="1.8" fill="#0000c2">
<text x="68.6" y="23.3">If substituting regulator,</text>
<text x="68.6" y="25.4">verify decoupling capacitors.</text>
<text x="170.2" y="53.3">Near VDD</text>
<text x="123.2" y="54.6">Near VDDA</text>
<text x="125.7" y="95.6">10nF on ADC_CURRENT</text>
<text x="125.7" y="97.7">was found to stabilize</text>
<text x="125.7" y="99.7">noise from SMPS.</text>
<text x="125.7" y="101.8">Wasn't necessary</text>
<text x="125.7" y="103.8">on ADC_VOLTAGE.</text>
<text x="125.7" y="105.9">C1 is large to allow</text>
<text x="125.7" y="107.9">by-hand rework.</text>
<text x="17.8" y="148.6">Q2 Rds(on) is not critical.</text>
<text x="222.2" y="144.5">Keep R19 high resistance</text>
<text x="222.2" y="146.5">so MCU pin's V(OL) stays</text>
<text x="222.2" y="148.6">low and Q1 doesn't leak.</text>
<text x="17.8" y="150.7">10 ohm is fine.</text>
<text x="17.8" y="152.7">Even 100 ohm is &quot;okay&quot;</text>
<text x="17.8" y="154.8">(1% error in series with 10k).</text>
<text x="17.8" y="156.9">Low leakage current is important</text>
<text x="17.8" y="158.9">in low-current mode.</text>
<text x="17.8" y="161">50 nA is ideal (1% error at I=5 uA).</text>
<text x="17.8" y="163">Most datasheets don't specify this</text>
<text x="17.8" y="165.1">at low Vds.</text>
<text x="17.8" y="171.1">Keep R6 high resistance</text>
<text x="17.8" y="173.2">so MCU pin's V(OL) stays</text>
<text x="17.8" y="175.3">low and Q1 doesn't leak.</text>
<text x="55.9" y="175.9">Low-current measurement mode.</text>
<text x="55.9" y="178">To fully disable, close JP3.</text>
<text x="55.9" y="180">Close JP4 for voltage protection,</text>
<text x="55.9" y="182.1">but might corrupt measurements</text>
<text x="55.9" y="184.1">except at very low current.</text>
</g>
<g font-size="1.8">
<text x="228.6" y="19">VCC_DISPLAY</text>
<text x="194.3" y="24.1">DISPLAY_PIN_2</text>
<text x="176.3" y="33" transform="rotate(-90 176.3 33)">VCC_DISPLAY</text>
<text x="248.1" y="33">DISPLAY_PIN_1</text>
<text x="248.1" y="35.6">DISPLAY_PIN_2</text>
<text x="257.9" y="40.6">SDA</text>
<text x="258.1" y="38.1">SCL</text>
<text x="141" y="47">N_DISPLAY_ON</text>
<text x="194.3" y="44.4">DISPLAY_PIN_1</text>
<text x="268.6" y="64.8">USART_RX</text>
<text x="268.8" y="62.2">USART_TX</text>
<text x="269.3" y="67.3">BOOT0_IN</text>
<text x="270.6" y="69.8">NRST_IN</text>
<text x="227.4" y="81.3">NRST_IN</text>
<text x="202" y="86.4">BOOT0_IN</text>
<text x="266.6" y="94">SWCLK</text>
<text x="267.1" y="91.4">SWDIO</text>
<text x="47" y="99.1">VIN</text>
<text x="134.6" y="116.8">ADC_CURRENT</text>
<text x="134.6" y="114.3">ADC_VOLTAGE</text>
<text x="182.4" y="114.3">LED_3</text>
<text x="252.5" y="122.6" transform="rotate(-90 252.5 122.6)">LED_2</text>
<text x="266.4" y="122.6" transform="rotate(-90 266.4 122.6)">LED_3</text>
<text x="38.6" y="129.5">LOAD_PLUG</text>
<text x="53.5" y="127">VLOAD</text>
<text x="139.7" y="129.5">N_LOW_I</text>
<text x="183.3" y="127">N_DISPLAY_ON</text>
<text x="138.4" y="137.2">USART_TX</text>
<text x="139.7" y="132.1">LED_2</text>
<text x="183" y="137.2">SDA</text>
<text x="183.2" y="134.6">SCL</text>
<text x="138.4" y="139.7">USART_RX</text>
<text x="182.1" y="139.7">LOAD_PLUG</text>
<text x="229.9" y="141">N_LOW_I</text>
<text x="141" y="149.9">SWCLK</text>
<text x="141" y="147.3">SWDIO</text>
<text x="95.2" y="160">N_LOW_I</text>
</g>
</svg>
